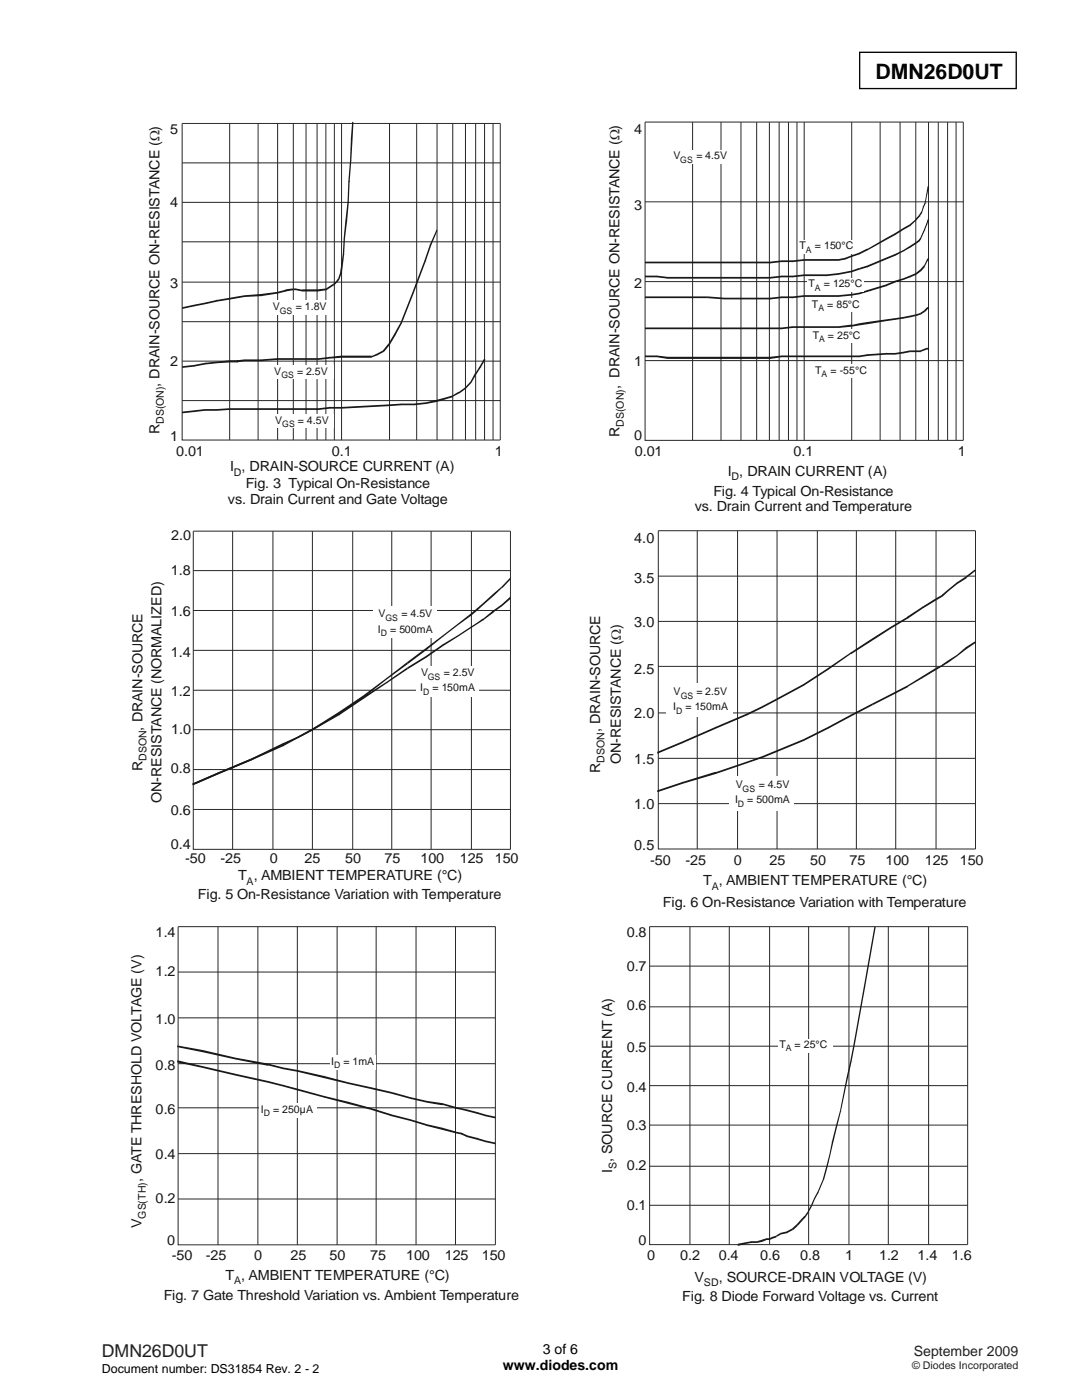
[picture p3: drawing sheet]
<svg xmlns="http://www.w3.org/2000/svg" width="216mm" height="279mm" viewBox="0 0 216 279" stroke-linecap="round" stroke-linejoin="round" font-family="sans-serif">
<path d="M171.5 10.4h31.3v7.3h-31.3z" fill="none" stroke="#000" stroke-width=".26"/>
<g fill="none" stroke="#23282b" stroke-width=".2">
<path d="M36.3 24.6h63.5v63.2h-63.5zM36.3 32.5h63.5M45.8 24.6v63.2M51.5 24.6v63.2M55.4 24.6v63.2M58.5 24.6v63.2M61.1 24.6v63.2M63.3 24.6v63.2M65 24.6v63.2M66.7 24.6v63.2M68.2 24.6v63.2M77.7 24.6v63.2"/>
<path d="M83.1 24.6v63.2M87.2 24.6v63.2M90.3 24.6v63.2M92.9 24.6v63.2M94.9 24.6v63.2M96.7 24.6v63.2M98.4 24.6v63.2M36.3 48.3h63.5M36.3 56.3h63.5M36.3 40.4h63.5M36.3 79.9h63.5M36.3 64.2h63.5"/>
<path d="M36.3 72.1h63.5"/>
</g>
<g fill="#131516">
<path d="M68.2 81.2l9.4-.5 .1 .3-9.5 .6z"/>
<path d="M36.3 73.1l2.4-.3v.4l-2.4 .2zM38.7 73v.2zM38.7 72.8l2.2-.4v.3l-2.2 .5zM40.9 72.4v.2zM40.9 72.4l2.4-.2v.3l-2.4 .2zM43.3 72.2l2.5-.3v.4l-2.5 .2z"/>
<path d="M45.8 71.9h1.5v.4h-1.5zM47.3 72.1v.2zM47.3 71.9l1.5-.2v.4l-1.5 .2zM48.8 71.7v.2zM48.8 71.7h3.3v.4h-3.3zM52.1 71.9v.2zM52.1 71.7l3.3-.2v.3l-3.3 .3zM55.4 71.5v.1zM55.4 71.5h1.6v.3h-1.6zM57 71.5h1.5v.3h-1.5z"/>
<path d="M58.5 71.5h2.6v.3h-2.6zM61.1 71.5h2.5v.3h-2.5zM63.6 71.6v.2zM63.6 71.5l2.2-.3v.4l-2.2 .2zM65.8 71.2v.2zM65.8 71.2l2.4-.2v.4l-2.4 .2z"/>
<path d="M68.2 71h1.2v.4h-1.2zM69.4 71h1.1v.4h-1.1zM70.5 71h2.4v.4h-2.4zM72.9 71h1.3v.4h-1.3zM74.2 71.2v.2zM74.2 71.1l1.1-.6 .1 .4-1.1 .4zM75.3 70.7l.1 .2zM75.3 70.5l1.2-.6 .1 .3-1.2 .7zM76.6 70v.2zM77.6 68.5l.2 .3-1.1 1.3-.2-.2z"/>
<path d="M78.7 66.7l.2 .2-1.1 1.9-.2-.3zM78.8 66.8l.1 .1zM79.9 64.4l.3 .1-1.3 2.4-.2-.2zM80.1 64.5h.1zM81 61.6l.3 .1-1.1 2.8-.3-.1zM82.3 58.3l.2 .2-1.2 3.2-.3-.1zM82.5 58.4v.1zM84.7 52.1l.2 .1-2.4 6.3-.2-.2zM84.8 52.2h.1zM85.8 48.9l.2 .1-1.1 3.2-.2-.1zM85.8 48.9h.1zM87.1 45.8l.2 .2-1.3 3-.2-.1z"/>
<path d="M36.3 82.1l2.4-.2v.3l-2.4 .3zM38.7 82.1v.1zM38.7 81.9l2.2-.3v.4l-2.2 .2zM40.9 81.6v.2zM40.9 81.6h2.4v.4h-2.4zM43.3 81.8v.2zM43.3 81.6l2.5-.1v.3l-2.5 .2z"/>
<path d="M45.8 81.5h1.5v.3h-1.5zM47.3 81.5h1.5v.3h-1.5zM48.8 81.5h3.3v.3h-3.3zM52.1 81.5h3.3v.3h-3.3zM55.4 81.5h1.6v.3h-1.6zM57 81.5h1.5v.3h-1.5z"/>
<path d="M58.5 81.5h2.6v.3h-2.6zM61.1 81.5h2.5v.3h-2.5zM63.6 81.6v.2zM63.6 81.5l2.2-.3v.4l-2.2 .2zM65.8 81.2v.2zM65.8 81.2h2.4v.4h-2.4z"/>
<path d="M77.6 80.7l2.5-.2v.4l-2.4 .1zM80.1 80.5v.2zM80.1 80.5h2.5v.4h-2.5zM82.6 80.7v.2zM82.6 80.5l2.4-.2v.3l-2.4 .3zM85 80.5v.1zM85 80.3l2.2-.5v.4l-2.2 .4z"/>
<path d="M87.2 79.8l1.6-.4 .1 .3-1.7 .5zM88.8 79.5l.1 .2zM88.8 79.4l1.5-.5v.4l-1.4 .4zM90.3 79.1v.2zM90.3 78.9l1.2-.7 .1 .3-1.3 .7zM91.6 78.3l.1 .2zM91.5 78.3l1.3-1 .2 .3-1.3 .9z"/>
<path d="M93.9 76.1l.2 .3-1.1 1.2-.2-.3zM94 76.3l.1 .1zM94.7 74.5l.3 .3-.9 1.6-.2-.3zM94.7 74.5l.2 .2zM95.7 73.2l.2 .1-.9 1.5-.2-.3zM95.8 73.3h.1zM96.6 71.6l.3 .1-1 1.6-.2-.1z"/>
<path d="M36.3 61.3l2.4-.5v.4l-2.4 .5zM38.7 61v.2zM38.7 60.8l2.2-.4v.3l-2.2 .5zM40.9 60.4v.2zM40.9 60.4l2.4-.5v.3l-2.4 .5zM43.3 59.9v.1zM43.3 59.9l2.5-.5 .1 .4-2.6 .4z"/>
<path d="M45.8 59.4l1.5-.2v.3l-1.4 .3zM47.3 59.2l1.5-.3v.4l-1.5 .2zM48.8 58.9v.2zM48.8 58.9l3.3-.2v.4l-3.3 .2zM52.1 58.9v.2zM52.1 58.7l3.3-.4v.3l-3.3 .5zM55.4 58.4v.2zM55.3 58.3l1.7-.5 .1 .4-1.7 .4zM57 57.7v.3zM57 57.7l1.4-.1 .1 .3-1.5 .3z"/>
<path d="M58.5 57.6h.2v.3h-.2zM58.7 57.6h.3v.3h-.3zM59 57.6v.1zM59 57.6l1.3 .2v.4l-1.3-.3zM60.3 58v.2zM60.3 57.7h1.4v.5h-1.4zM61.7 57.7h1.7v.5h-1.7zM63.4 58v.2zM63.4 57.7l1.6-.1 .1 .3-1.7 .3zM65 57.7l.1 .2zM65 57.6l1.5-1 .1 .4-1.5 .9zM66.6 56.8l.1 .2zM66.5 56.6l.5-.4 .1 .3-.4 .5zM67.1 56.3v.2zM67.5 55.5l.2 .3-.6 .7-.1-.3zM67.6 55.6l.1 .2zM67.8 54.6l.3 .2-.4 .9-.2-.2zM68 54.7l.2 .1zM68 53.5l.3 .1-.1 1.2-.4-.1z"/>
<path d="M68.4 50.7l.3 .1-.4 2.8-.3-.1zM68.5 50.8h.2zM68.6 47.5l.2 .1-.1 3.2h-.3zM68.6 47.5h.1zM68.9 44l.4 .1-.5 3.5-.2-.1zM69.1 44l.2 .1zM69.3 40.3l.3 .1-.3 3.7-.4-.1zM69.4 40.4h.2zM69.5 36.2h.3l-.2 4.2h-.3zM69.9 32h.2l-.3 4.2h-.3zM70 27.6h.4l-.3 4.4h-.2zM70 27.6h.2zM70.3 24.3l.2 .1-.1 3.2h-.4z"/>
</g>
<g fill="#fff">
<path d="M54.6 82.7h12.1v2.7h-12.1z"/>
<path d="M54.5 72.8h12v2.8h-12z"/>
<path d="M54.1 59.9h12v2.9h-12z"/>
</g>
<g fill="none" stroke="#23282b" stroke-width=".2">
<path d="M128.7 24.4h63.5v63.5h-63.5zM138.2 24.4v63.5M143.9 24.4v63.5M147.8 24.4v63.5M151 24.4v63.5M153.5 24.4v63.5M155.5 24.4v63.5M157.3 24.4v63.5M159 24.4v63.5M160.5 24.4v63.5M169.9 24.4v63.5M175.6 24.4v63.5"/>
<path d="M179.6 24.4v63.5M182.7 24.4v63.5M185.3 24.4v63.5M187.2 24.4v63.5M189.1 24.4v63.5M190.8 24.4v63.5M128.7 56.2h63.5M128.7 40.3h63.5M128.7 72h63.5"/>
</g>
<g fill="#131516">
<path d="M128.7 71h2.4v.3h-2.4zM131.1 71v.1zM131.1 71l2.1 .2v.4l-2.1-.3zM133.2 71.4v.2zM133.2 71.2h2.4v.4h-2.4zM135.6 71.2h2.6v.4h-2.6z"/>
<path d="M138.2 71.2h1.5v.4h-1.5zM139.7 71.2h1.5v.4h-1.5zM141.2 71.2h3.3v.4h-3.3zM144.5 71.2h3.5v.4h-3.5zM148 71.2h1.5v.4h-1.5zM149.5 71.2h1.5v.4h-1.5z"/>
<path d="M151 71.2h2.7v.4h-2.7zM153.7 71.4v.2zM153.7 71.2l2.3-.2v.3l-2.3 .3zM156 71v.1zM156 71h2.2v.3h-2.2zM158.2 71h2.3v.3h-2.3z"/>
<path d="M160.5 71h2.3v.3h-2.3zM162.8 71h2.2v.3h-2.2zM165 71h2.3v.3h-2.3zM167.3 71h2.6v.3h-2.6z"/>
<path d="M169.9 71h1.6v.3h-1.6zM171.5 71.1v.2zM171.5 71l1.6-.3 .1 .3-1.7 .3zM173.1 70.7v.2zM173.1 70.7l3.7-.3v.4l-3.7 .2zM176.8 70.4v.2zM176.8 70.4h1.8v.4h-1.8zM178.6 70.6v.2zM178.6 70.4l1.7-.2v.3l-1.7 .3zM180.3 70.4v.1zM180.3 70.2l1.2-.3 .1 .4-1.3 .2zM181.5 69.9l.1 .2zM181.6 69.9h1.1v.4h-1.1z"/>
<path d="M182.7 69.9h.9v.4h-.9zM183.6 70.1v.2zM183.6 69.9l.7-.2v.3l-.7 .3zM184.3 69.7l.5-.3 .1 .4-.6 .2zM184.8 69.4l.1 .2zM184.9 69.4h.4v.4h-.4z"/>
<path d="M128.7 65.4h2.4v.3h-2.4zM131.1 65.4h2.1v.3h-2.1zM133.2 65.4h2.4v.3h-2.4zM135.6 65.4h2.6v.3h-2.6z"/>
<path d="M138.2 65.4h1.5v.3h-1.5zM139.7 65.4h1.5v.3h-1.5zM141.2 65.4h3.3v.3h-3.3zM144.5 65.4h3.5v.3h-3.5zM148 65.4h1.5v.3h-1.5zM149.5 65.4h1.5v.3h-1.5z"/>
<path d="M151 65.4h2.7v.3h-2.7zM153.7 65.4h2.3v.3h-2.3zM156 65.5v.2zM156 65.4l2.2-.3v.3l-2.2 .3zM158.2 65.1v.2zM158.2 65.1h2.3v.3h-2.3z"/>
<path d="M160.5 65.1h2.3v.3h-2.3zM162.8 65.1h2.2v.3h-2.2zM165 65.1h2.3v.3h-2.3zM167.3 65.3v.1zM167.3 65.1l2.6-.3v.4l-2.6 .2z"/>
<path d="M169.9 64.9l1.6-.4v.4l-1.6 .3zM171.5 64.5v.3zM171.5 64.5l1.6-.2 .1 .4-1.7 .2zM173.1 64.3v.1zM173.1 64.3l3.6-.5 .1 .3-3.6 .6zM176.7 63.8l1.9-.3v.3l-1.8 .3zM178.6 63.7v.1zM178.6 63.5l1.7-.3v.4l-1.7 .2zM180.3 63.4v.2zM180.3 63.2l1.2-.2 .1 .3-1.3 .3zM181.6 63.2v.1zM181.5 63l1.2-.3v.4l-1.1 .2z"/>
<path d="M182.7 62.7l.9-.2v.3l-.8 .3zM183.6 62.7l.1 .1zM183.6 62.5l.7-.5 .1 .3-.7 .5zM184.4 62.1l.1 .2zM184.3 62l.5-.5 .2 .3-.5 .5zM184.8 61.5l.1 .1zM184.8 61.5l.4-.3 .1 .4-.4 .2z"/>
<path d="M128.7 59.2h2.4v.3h-2.4zM131.1 59.2h2.1v.3h-2.1zM133.2 59.2h2.4v.3h-2.4zM135.6 59.2h2.6v.3h-2.6z"/>
<path d="M138.2 59.2h1.5v.3h-1.5zM139.7 59.2h1.5v.3h-1.5zM141.2 59.2v.1zM141.2 59.2l3.3 .2v.4l-3.3-.3zM144.5 59.6v.2zM144.5 59.4h3.5v.4h-3.5zM148 59.4h1.5v.4h-1.5zM149.5 59.4h1.5v.4h-1.5z"/>
<path d="M151 59.4h2.7v.4h-2.7zM153.7 59.6v.2zM153.7 59.4l2.3-.2v.3l-2.3 .3zM156 59.2v.1zM156 59.2h2.2v.3h-2.2zM158.2 59.3v.2zM158.2 59.2l2.3-.3v.3l-2.3 .3z"/>
<path d="M160.5 58.9h2.3v.3h-2.3zM162.8 58.9h2.2v.3h-2.2zM165 58.9h2.3v.3h-2.3zM167.3 59.1v.1zM167.3 58.9l2.6-.2v.3l-2.6 .2z"/>
<path d="M169.9 58.7l1.6-.3v.3l-1.6 .3zM171.5 58.6v.1zM171.5 58.4l1.6-.5 .1 .3-1.7 .5zM173.1 57.9v.2zM173.1 57.9l3.6-1.1 .1 .3-3.6 1.1zM176.8 57v.1zM176.7 56.8l1.9-.8 .1 .4-1.9 .7zM178.6 56v.2zM178.6 56l1.7-.5v.4l-1.7 .5zM180.3 55.7v.2zM180.3 55.5l1.2-.5 .1 .4-1.3 .5zM181.6 55.2v.2zM181.5 55l1.2-.5 .1 .3-1.2 .6z"/>
<path d="M182.7 54.5l1-.8 .1 .4-1 .7zM183.7 53.9l.1 .2zM184.3 53l.2 .3-.7 .8-.1-.4zM184.4 53.1l.1 .2zM184.8 52l.2 .2-.5 1-.2-.1zM184.8 52l.1 .1zM185.2 51.5l.2 .2-.4 .5-.2-.2z"/>
<path d="M128.7 55h2.4v.4h-2.4zM131.1 55v.2zM131.1 55l2.1 .3v.3l-2.1-.2zM133.2 55.4v.2zM133.2 55.3h2.4v.3h-2.4zM135.6 55.3h2.6v.3h-2.6z"/>
<path d="M138.2 55.3h1.5v.3h-1.5zM139.7 55.3h1.5v.3h-1.5zM141.2 55.3h3.3v.3h-3.3zM144.5 55.3h3.5v.3h-3.5zM148 55.3h1.5v.3h-1.5zM149.5 55.3h1.5v.3h-1.5z"/>
<path d="M151 55.3h2.7v.3h-2.7zM153.7 55.4v.2zM153.7 55.3l2.3-.3v.4l-2.3 .2zM156 55v.2zM156 55h2.2v.4h-2.2zM158.2 55.2v.2zM158.2 55l2.3-.2v.3l-2.3 .3z"/>
<path d="M160.5 54.8h2.3v.3h-2.3zM162.8 54.8h2.2v.3h-2.2zM165 54.9v.2zM165 54.8l2.3-.3v.3l-2.3 .3zM167.3 54.7v.1zM167.3 54.5l2.6-.5v.3l-2.6 .5z"/>
<path d="M169.9 54l1.5-.5 .1 .3-1.6 .5zM171.4 53.5l.1 .2zM171.5 53.5l1.6-.5 .1 .3-1.7 .5zM173.1 53.1l.1 .2zM173.1 53l3.6-1.5 .1 .3-3.6 1.5zM176.7 51.5l1.9-.8 .1 .3-1.9 .8zM178.6 50.9l.1 .1zM178.6 50.7l1.6-.8 .1 .3-1.6 .8zM180.2 49.9l1.3-.8 .1 .3-1.3 .8zM181.6 49.3v.1zM181.5 49.1l1.2-.8 .1 .4-1.2 .7z"/>
<path d="M182.7 48.3l.7-.5 .1 .4-.7 .5zM183.4 48l.1 .2zM183.7 47.4l.1 .2-.3 .6-.2-.3zM183.7 47.5l.1 .1zM184.3 45.9l.2 .1-.7 1.6-.1-.2zM184.4 46h.1zM184.8 44.6l.2 .2-.5 1.2-.2-.1zM184.9 44.7l.1 .1zM185.2 43.6l.2 .2-.4 1-.2-.2z"/>
<path d="M128.7 52.2h2.4v.4h-2.4zM131.1 52.2h2.1v.4h-2.1zM133.2 52.2h2.4v.4h-2.4zM135.6 52.2h2.6v.4h-2.6z"/>
<path d="M138.2 52.2h1.5v.4h-1.5zM139.7 52.2h1.5v.4h-1.5zM141.2 52.2h3.3v.4h-3.3zM144.5 52.2h3.5v.4h-3.5zM148 52.2h1.5v.4h-1.5zM149.5 52.2h1.5v.4h-1.5z"/>
<path d="M151 52.2h2.7v.4h-2.7zM153.7 52.4v.2zM153.7 52.2l2.3-.2v.3l-2.3 .3zM156 52v.1zM156 52h2.2v.3h-2.2zM158.2 52.1v.2zM158.2 52l2.3-.3v.3l-2.3 .3z"/>
<path d="M160.5 51.7h2.3v.3h-2.3zM162.8 51.7h2.2v.3h-2.2zM165 51.7h2.3v.3h-2.3zM167.3 51.9v.1zM167.3 51.7l1.3-.2 .1 .3-1.4 .2zM168.6 51.6l.1 .2zM168.6 51.5l1.3-.6v.4l-1.2 .5z"/>
<path d="M169.9 50.9l1.5-.5 .1 .4-1.6 .5zM171.5 50.6v.2zM171.4 50.4l1.7-.8 .1 .3-1.7 .9zM173.1 49.8l.1 .1zM173.1 49.7l3.6-2.1 .1 .3-3.6 2zM176.7 47.6l1.9-1.1 .1 .4-1.9 1zM178.6 46.7l.1 .2zM178.6 46.5l1.6-1 .1 .4-1.6 1zM180.2 45.5l.1 .2zM180.2 45.5l1.3-.7 .1 .3-1.3 .8zM181.6 44.9v.2zM181.5 44.8l1.2-1 .1 .2-1.2 1.1z"/>
<path d="M183.3 43l.2 .2-.7 .8-.2-.2zM183.4 43.2h.1zM183.8 42.2l.2 .3-.5 .7-.2-.2zM183.9 42.3l.1 .2zM184.2 41.2l.1 .2-.3 1-.2-.1zM184.2 41.2l.1 .1zM184.5 40.4l.2 .2-.4 .8-.1-.2zM184.6 40.5l.1 .1zM184.8 38.7l.2 .1-.3 1.8-.2-.1zM184.8 38.7l.1 .1zM185.1 37.1l.3 .1-.4 1.6-.2-.1z"/>
</g>
<g fill="#fff">
<path d="M162.4 72.8h10.8v2.6h-10.8z"/>
<path d="M162.2 65.8h10.8v2.6h-10.8z"/>
<path d="M161.8 59.6h10.8v2.7h-10.8z"/>
<path d="M161.1 55.4h11.1v2.7h-11.1z"/>
<path d="M159.3 47.9h11v2.7h-11z"/>
<path d="M134.1 30h11v2.7h-11z"/>
</g>
<g fill="none" stroke="#23282b" stroke-width=".2">
<path d="M38.6 106h63.3v63.5h-63.3zM38.6 113.9h63.3M46.4 106v63.5M54.5 106v63.5M62.3 106v63.5M70.4 106v63.5M78.2 106v63.5M86 106v63.5M94.1 106v63.5M38.6 137.8h63.3M38.6 129.8h63.3M38.6 121.8h63.3"/>
<path d="M38.6 153.6h63.3M38.6 145.6h63.3M38.6 161.5h63.3"/>
</g>
<g fill="#131516">
<path d="M38.4 156.4l5.1-2.2 .1 .3-5.1 2.2zM43.5 154.2v.1zM43.5 154.2l6.6-2.8 .1 .3-6.6 2.8zM50.1 151.6l.1 .1zM50.1 151.4l6.3-3.1 .1 .4-6.3 3zM56.4 148.3v.2zM56.4 148.3l2.9-1.2 .1 .2-2.9 1.4zM59.4 147.2l.1 .1zM59.3 147.1l3-1.6v.3l-2.8 1.5z"/>
<path d="M62.3 145.5l5.3-3.1 .1 .3-5.4 3.1zM67.6 142.6l.1 .1zM67.5 142.4l4.9-3.3 .2 .3-4.9 3.3zM72.4 139.1l.1 .2zM72.4 139.1l4.8-3v.2l-4.6 3.1zM77.2 136.1v.2zM77.2 136.1l4.1-2.9 .1 .3-4.2 2.8z"/>
<path d="M81.3 133.2l3.7-2.3 .1 .3-3.7 2.3zM85 131.1l.1 .1zM85 130.9l3.3-2.3 .1 .3-3.3 2.3zM88.3 128.6l.1 .2zM88.3 128.6l3-1.8 .1 .3-3 1.8zM91.3 127l.1 .1zM91.3 126.8l2.7-1.7 .1 .2-2.7 1.8z"/>
<path d="M94 125.1l1.2-.8v.2l-1.1 .8zM95.2 124.3l1.2-.9v.4l-1.2 .7zM96.4 123.6v.2zM96.4 123.5l1.9-1.6 .2 .4-2.1 1.5zM98.3 121.9l.1 .2zM98.3 121.9l1.8-1.3 .1 .4-1.8 1.3zM100.2 120.8v.2zM100.1 120.6l1.7-1.5 .1 .4-1.7 1.5z"/>
<path d="M38.4 156.4l5.1-2.2 .1 .3-5.1 2.2zM43.5 154.2v.1zM43.5 154.2l6.6-2.8 .1 .3-6.6 2.8zM50.1 151.6l.1 .1zM50.1 151.4l6.3-2.8 .1 .3-6.3 2.8zM56.4 148.8l.1 .1zM56.4 148.6l2.9-1.5 .2 .2-3 1.6zM59.3 147.1l3-1.6v.3l-2.8 1.5z"/>
<path d="M62.3 145.5l5.2-3.3 .2 .3-5.4 3.3zM67.6 142.3l.1 .2zM67.5 142.2l4.9-3.3 .2 .3-4.9 3.3zM72.5 139l.1 .2zM72.4 138.9l4.8-3.6v.3l-4.6 3.6zM77.2 135.3v.1zM77.2 135.3l4-3.1 .2 .3-4.2 3.1z"/>
<path d="M81.2 132.2l3.7-2.8 .2 .3-3.7 2.8zM85 129.5l.1 .2zM84.9 129.4l3.4-2.6 .1 .3-3.3 2.6zM88.3 126.8l3-2.3 .1 .3-3 2.3zM91.3 124.5l2.7-2.1 .1 .4-2.7 2z"/>
<path d="M94 122.4l1.2-1 .1 .4-1.2 1zM95.2 121.4l1.2-1v.3l-1.1 1.1zM96.4 120.6v.1zM96.4 120.4l1.9-1.8 .2 .4-2.1 1.7zM98.3 118.6l.1 .2zM98.3 118.6l1.8-1.5 .1 .2-1.7 1.7zM101.8 115.3l.1 .3-1.7 1.7-.1-.2z"/>
</g>
<g fill="#fff">
<path d="M83 132.8h12.4v6.2h-12.4z"/>
<path d="M74.4 121.1h12.6v6.2h-12.6z"/>
</g>
<g fill="none" stroke="#23282b" stroke-width=".2">
<path d="M131.4 105.9h63.2v63.5h-63.2zM131.4 115h63.2M139.1 105.9v63.5M147.2 105.9v63.5M155 105.9v63.5M163.1 105.9v63.5M170.9 105.9v63.5M178.7 105.9v63.5M186.8 105.9v63.5M131.4 133h63.2M131.4 124h63.2M131.4 151.3h63.2"/>
<path d="M131.4 142.3h63.2M131.4 160.4h63.2"/>
</g>
<g fill="#131516">
<path d="M131.1 150.1l5.1-2.1 .1 .3-5.1 2.1zM136.3 148.1v.2zM136.2 148l6.6-2.9 .1 .3-6.6 2.9zM142.8 145.1v.1zM142.8 145.1l6.3-2.7 .1 .3-6.3 2.7zM149.2 142.5v.2zM149.1 142.4l3-1.5 .1 .4-3 1.4zM152.1 140.9l2.9-1.5v.3l-2.8 1.6z"/>
<path d="M155 139.4l5.3-2.9 .1 .4-5.4 2.8zM160.3 136.7l.1 .2zM160.3 136.5l4.9-3.2 .1 .4-4.9 3.2zM165.3 133.5v.2zM165.2 133.3l4.6-3.1 .1 .3-4.6 3.2zM169.8 130.2l.1 .2zM169.8 130.2l4.1-2.7 .2 .3-4.2 2.7z"/>
<path d="M173.9 127.5l3.9-2.5 .1 .4-3.8 2.4zM177.8 125v.2zM177.8 125l3.3-1.9 .1 .3-3.3 2zM181.1 123.3l.1 .1zM181 123.1l3-2 .1 .4-2.9 1.9zM184 121.1l.1 .2zM184 121.1l2.7-1.7 .2 .4-2.8 1.7z"/>
<path d="M186.7 119.4l1.3-.7 .1 .3-1.2 .8zM188 118.9l.1 .1zM188 118.7l1.1-.9 .1 .2-1.1 1zM189.1 117.8l1.8-1.6 .1 .4-1.8 1.4zM190.9 116.2l.1 .2zM190.9 116.2l1.8-1.1 .2 .3-1.9 1.2zM192.8 115.2l.1 .2zM192.7 115.1l1.9-1.5 .1 .3-1.8 1.4z"/>
<path d="M131.1 157.8l5.1-1.7 .1 .3-5.1 1.7zM136.2 156.1l.1 .1zM136.2 156.1l6.6-2.1 .1 .5-6.6 1.9zM142.8 154.3l.1 .2zM142.8 154.1l6.4-2.2v.4l-6.3 2.2zM149.2 151.9v.2zM149.2 151.9l2.9-1 .1 .4-3 1zM152.1 151.1l.1 .2zM152.1 150.9l2.9-1.2v.4l-2.8 1.2z"/>
<path d="M155 149.7l5.3-2.2 .1 .4-5.4 2.2zM160.3 147.7l.1 .2zM160.3 147.5l4.9-2.4 .1 .3-4.9 2.5zM165.3 145.2v.2zM165.2 145.1l4.6-2.5 .1 .4-4.6 2.4zM169.8 142.6l.1 .2zM169.8 142.6l4.2-2.2 .1 .4-4.2 2.2z"/>
<path d="M174 140.4l3.8-1.9 .1 .3-3.8 2zM177.8 138.6l.1 .2zM177.8 138.5l3.3-1.7 .1 .3-3.3 1.7zM181.1 136.9l.1 .2zM181.1 136.8l2.9-1.8 .1 .3-2.9 1.7zM184.1 135.2v.1zM184 135l2.7-1.7 .2 .4-2.8 1.6z"/>
<path d="M186.7 133.3l1.3-.6 .1 .2-1.2 .8zM188 132.7l.1 .2zM188 132.7l1.1-.8 .1 .3-1.1 .7zM189.1 131.9l1.8-1.2 .1 .3-1.8 1.2zM191 130.8v.2zM190.9 130.7l1.8-1.5 .2 .3-1.9 1.5zM192.7 129.2l.1 .1zM192.7 129.2l1.9-1.2v.3l-1.7 1.2z"/>
</g>
<g fill="#fff">
<path d="M145.6 154.9h12.9v6.8h-12.9z"/>
<path d="M133.1 136.4h13.1v6.6h-13.1z"/>
</g>
<g fill="none" stroke="#23282b" stroke-width=".2">
<path d="M35.5 184.9h63.3v63.5h-63.3zM35.5 194h63.3M43.5 184.9v63.5M51.5 184.9v63.5M59.3 184.9v63.5M67.3 184.9v63.5M75.1 184.9v63.5M83 184.9v63.5M90.9 184.9v63.5M35.5 212.3h63.3M35.5 203.1h63.3M35.5 239.3h63.3"/>
<path d="M35.5 230.2h63.3M35.5 221.1h63.3"/>
</g>
<g fill="#131516">
<path d="M35.4 211.6l5.1 1.2-.1 .3-5-1.1zM40.5 212.8l6.6 1.5-.1 .4-6.6-1.6zM47.1 214.3l6.5 1.5-.1 .3-6.5-1.4zM53.6 215.8v.1zM53.6 215.8l2.9 .7v.4l-3-.8zM56.5 216.5v.2zM56.5 216.5l2.9 .8-.1 .3-2.8-.7z"/>
<path d="M59.4 217.3l5.3 1.4v.4l-5.4-1.5zM64.7 218.9v.2zM64.7 218.7l4.9 1.2v.4l-4.9-1.2zM69.6 219.9v.3zM69.6 219.9l4.6 1.3-.1 .3-4.5-1.2zM74.2 221.2l-.1 .1zM74.2 221.2l4.1 1.2-.1 .4-4.1-1.3z"/>
<path d="M78.3 222.4l3.6 1v.3l-3.7-.9zM81.9 223.4v.1zM81.9 223.4l3.4 1-.1 .3-3.3-1zM85.3 224.6l-.1 .1zM85.3 224.4l3 .7v.4l-3.1-.8zM88.3 225.1v.2zM88.3 225.1l2.7 .7-.1 .4-2.6-.7z"/>
<path d="M90.9 225.8l1.3 .3v.3l-1.3-.2zM92.2 226.1v.2zM92.2 226.1l1.1 .5-.1 .3-1.1-.5zM93.2 226.8v.1zM93.3 226.6l1.9 .5-.1 .3-1.9-.5zM95.2 227.1l-.1 .2zM95.2 227.1l1.7 .5v.3l-1.8-.5zM96.9 227.8v.1zM96.9 227.6l1.9 .4v.4l-1.9-.5z"/>
<path d="M35.4 208.6l5.1 1-.1 .4-5-1zM40.5 209.6l-.1 .1zM40.5 209.6l6.6 1.5-.1 .3-6.6-1.4zM47 211.3v.1zM47.1 211.1l6.5 1.2-.1 .4-6.5-1.3zM53.6 212.3v.1zM53.6 212.3l2.9 .7v.4l-3-.8zM56.5 213.2v.2zM56.5 213l2.9 .6-.1 .3-2.8-.5z"/>
<path d="M59.4 213.6l5.3 1.1v.5l-5.4-1.3zM64.7 214.7v.2zM64.7 214.7l4.9 1.3v.3l-4.9-1.1zM69.6 216.2v.1zM69.6 216l4.6 1-.1 .4-4.5-1.1zM74.2 217l-.1 .2zM74.2 217l4.1 1-.1 .3-4.1-.9z"/>
<path d="M78.3 218l3.6 1v.3l-3.7-1zM81.9 219.1v.2zM81.9 219l3.4 .7-.1 .4-3.3-.8zM85.3 219.9l-.1 .2zM85.3 219.7l3 .5v.4l-3.1-.5zM88.3 220.2v.1zM88.3 220.2l2.7 .7-.1 .4-2.6-.8z"/>
<path d="M90.9 220.9l1.3 .3v.3l-1.3-.2zM92.2 221.2v.1zM92.2 221.2l1.1 .2-.1 .4-1-.3zM93.3 221.4l-.1 .2zM93.3 221.4l1.9 .5-.1 .4-1.9-.5zM95.2 221.9l-.1 .2zM95.2 221.9l1.7 .5v.4l-1.8-.5zM96.9 222.6v.2zM96.9 222.4l1.9 .5v.3l-1.9-.4z"/>
</g>
<g fill="#fff">
<path d="M65.8 210.6h9.2v3h-9.2z"/>
<path d="M51.8 220.2h11.5v2.9h-11.5z"/>
</g>
<g fill="none" stroke="#23282b" stroke-width=".2">
<path d="M129.6 184.9h63.5v63.5h-63.5zM129.6 192.8h63.5M137.7 184.9v63.5M145.5 184.9v63.5M153.6 184.9v63.5M161.4 184.9v63.5M169.4 184.9v63.5M177.2 184.9v63.5M185.3 184.9v63.5M129.6 216.7h63.5M129.6 208.8h63.5M129.6 200.9h63.5"/>
<path d="M129.6 232.7h63.5M129.6 224.5h63.5M129.6 240.5h63.5"/>
</g>
<g fill="#131516">
<path d="M147.2 248.2l1.4-.2v.3l-1.4 .3zM148.6 248l1.3-.3v.4l-1.3 .2zM149.9 247.7v.2zM149.9 247.7h1.1v.4h-1.1zM151 247.9l.1 .2zM151 247.7l1.2-.3v.4l-1.1 .3z"/>
<path d="M152.1 247.4l.9-.3v.4l-.8 .3zM153 247.1v.2zM153 247.1h.6v.4h-.6zM153.6 247.3v.2zM153.5 247.1l.6-.2 .1 .3-.6 .3zM154.1 246.9v.1zM154.1 246.9l.7-.3 .1 .4-.7 .2z"/>
<path d="M154.8 246.6l1-.6 .1 .4-1 .5zM155.8 246l.1 .2zM155.9 246l1.1-.2v.3l-1.1 .3zM157 245.9v.2zM157 245.8l1.1-.6v.3l-1.1 .6zM158.1 245.3l.1 .2zM158.1 245.2l.9-.9 .2 .4-1 .8z"/>
<path d="M159.7 243.5l.2 .3-.7 .9-.2-.4zM160.5 242.7l.2 .3-.8 .8-.2-.3zM160.6 242.8l.1 .2zM161.1 241.9l.2 .2-.6 .9-.2-.3zM161.2 242l.1 .1zM161.9 240.5l.1 .2-.7 1.4-.2-.2z"/>
<path d="M162.5 239.1l.1 .2-.6 1.4-.1-.2zM162.5 239.1v.1zM163.2 237.7l.2 .2-.8 1.4-.1-.2zM163.3 237.7l.1 .2zM164.1 235.5l.2 .1-.9 2.2-.2-.1zM164.2 235.5h.2zM164.9 232.7h.3l-.8 2.8h-.3z"/>
<path d="M165.5 230.4l.2 .1-.5 2.2h-.3zM165.6 230.5h.1zM166 227.8l.3 .2-.6 2.5-.2-.1zM166 227.8l.2 .1zM166.8 224.8l.2 .1-.7 3.1-.3-.2zM167.6 221.7l.2 .1-.8 3.1-.2-.1zM167.7 221.7l.1 .1zM168.9 215.2l.2 .1-1.3 6.5-.2-.1zM168.9 215.2l.2 .1zM169.7 211.8l.2 .1-.8 3.4-.2-.1zM170.2 208.8l.3 .1-.6 3-.2-.1z"/>
<path d="M172.4 197h.2l-2.1 11.9-.3-.1zM172.4 197h.2zM174.5 184.9l.2 .1-2.1 12h-.2z"/>
</g>
<path d="M155.3 207.3h10.8v2.7h-10.8z" fill="#fff"/>
<text font-size="4.2" x="174.7" y="15.8">DMN26D0UT</text>
<text font-size="3.5" fill="#231f20" x="20.3" y="270.9">DMN26D0UT</text>
<g font-size="2.9" fill="#131516">
<text x="126.5" y="108.3">4.0</text>
<text x="126.5" y="116.3">3.5</text>
<text x="126.5" y="125.2">3.0</text>
<text x="126.5" y="134.5">2.5</text>
<text x="126.5" y="143.3">2.0</text>
<text x="126.5" y="152.5">1.5</text>
<text x="126.5" y="161.4">1.0</text>
<text x="126.5" y="169.6">0.5</text>
</g>
<g font-size="2.8" fill="#131516">
<text x="34" y="26.7">5</text>
<text x="126.5" y="26.7">4</text>
<text x="34" y="41.2">4</text>
<text x="126.5" y="42">3</text>
<text x="34" y="57.6">3</text>
<text x="126.5" y="57.6">2</text>
<text x="31.9" y="77.2" transform="rotate(-90 31.9 77.2)">, DRAIN-SOURCE ON-RESISTANCE (Ω)</text>
<text x="34" y="73">2</text>
<text x="123.6" y="77.7" transform="rotate(-90 123.6 77.7)">, DRAIN-SOURCE ON-RESISTANCE (Ω)</text>
<text x="126.5" y="73">1</text>
<text x="31.9" y="86.6" transform="rotate(-90 31.9 86.6)">R</text>
<text x="34" y="88">1</text>
<text x="123.6" y="87.3" transform="rotate(-90 123.6 87.3)">R</text>
<text x="126.5" y="87.7">0</text>
<text x="35.2" y="91">0.01</text>
<text x="45.9" y="94.1">I , DRAIN-SOURCE CURRENT (A)</text>
<text x="66.2" y="91">0.1</text>
<text x="98.7" y="91">1</text>
<text x="126.7" y="91.1">0.01</text>
<text x="145.2" y="94.9">I , DRAIN CURRENT (A)</text>
<text x="158.3" y="91.1">0.1</text>
<text x="191.1" y="91.1">1</text>
<text x="45.5" y="100.6">vs. Drain Current and Gate Voltage</text>
<text x="49" y="97.5">Fig. 3 Typical On-Resistance</text>
<text x="142.3" y="98.9">Fig. 4 Typical On-Resistance</text>
<text x="34.2" y="107.9">2.0</text>
<text x="138.6" y="102">vs. Drain Current and Temperature</text>
<text x="34.1" y="114.8">1.8</text>
<text x="34.1" y="122.9">1.6</text>
<text x="34.1" y="131.1">1.4</text>
<text x="34.1" y="138.9">1.2</text>
<text x="28.4" y="145.8" transform="rotate(-90 28.4 145.8)">, DRAIN-SOURCE</text>
<text x="34.2" y="146.4">1.0</text>
<text x="119.8" y="146.1" transform="rotate(-90 119.8 146.1)">, DRAIN-SOURCE</text>
<text x="28.4" y="153.9" transform="rotate(-90 28.4 153.9)">R</text>
<text x="34.1" y="154.3">0.8</text>
<text x="119.8" y="154.3" transform="rotate(-90 119.8 154.3)">R</text>
<text x="123.9" y="152.4" transform="rotate(-90 123.9 152.4)">ON-RESISTANCE (Ω)</text>
<text x="32.2" y="160.3" transform="rotate(-90 32.2 160.3)">ON-RESISTANCE (NORMALIZED)</text>
<text x="34.1" y="162.6">0.6</text>
<text x="34.1" y="169.4">0.4</text>
<text x="37" y="172.2">-50</text>
<text x="44" y="172.2">-25</text>
<text x="53.9" y="172.2">0</text>
<text x="60.7" y="172.2">25</text>
<text x="68.9" y="172.2">50</text>
<text x="76.7" y="172.2">75</text>
<text x="83.9" y="172.2">100</text>
<text x="91.8" y="172.2">125</text>
<text x="98.7" y="172.2">150</text>
<text x="129.8" y="172.6">-50</text>
<text x="136.8" y="172.6">-25</text>
<text x="146.4" y="172.6">0</text>
<text x="153.5" y="172.6">25</text>
<text x="161.6" y="172.6">50</text>
<text x="169.5" y="172.6">75</text>
<text x="176.7" y="172.6">100</text>
<text x="184.6" y="172.6">125</text>
<text x="191.5" y="172.6">150</text>
<text x="39.5" y="179.5">Fig. 5 On-Resistance Variation with Temperature</text>
<text x="47.5" y="175.7">T , AMBIENT TEMPERATURE (°C)</text>
<text x="140.3" y="176.7">T , AMBIENT TEMPERATURE (°C)</text>
<text x="132.3" y="180.9">Fig. 6 On-Resistance Variation with Temperature</text>
<text x="31.1" y="187">1.4</text>
<text x="125.1" y="187">0.8</text>
<text x="31.1" y="194.8">1.2</text>
<text x="125.1" y="193.8">0.7</text>
<text x="125.1" y="201.6">0.6</text>
<text x="31.1" y="204.4">1.0</text>
<text x="125.1" y="210">0.5</text>
<text x="31.1" y="213.5">0.8</text>
<text x="125.1" y="218">0.4</text>
<text x="31.1" y="222.3">0.6</text>
<text x="125.1" y="225.5">0.3</text>
<text x="31.1" y="231.3">0.4</text>
<text x="125.1" y="233.6">0.2</text>
<text x="28.3" y="236" transform="rotate(-90 28.3 236)">, GATE THRESHOLD VOLTAGE (V)</text>
<text x="122.2" y="234.1" transform="rotate(-90 122.2 234.1)">I , SOURCE CURRENT (A)</text>
<text x="28.3" y="245.1" transform="rotate(-90 28.3 245.1)">V</text>
<text x="31.1" y="240.1">0.2</text>
<text x="125.1" y="241.6">0.1</text>
<text x="33.3" y="248.5">0</text>
<text x="34.3" y="251.5">-50</text>
<text x="41" y="251.5">-25</text>
<text x="50.7" y="251.5">0</text>
<text x="58" y="251.5">25</text>
<text x="65.8" y="251.5">50</text>
<text x="73.9" y="251.5">75</text>
<text x="81.1" y="251.5">100</text>
<text x="88.8" y="251.5">125</text>
<text x="96.1" y="251.5">150</text>
<text x="127.4" y="248.5">0</text>
<text x="129.1" y="251.5">0</text>
<text x="135.7" y="251.5">0.2</text>
<text x="143.4" y="251.5">0.4</text>
<text x="151.7" y="251.5">0.6</text>
<text x="159.7" y="251.5">0.8</text>
<text x="168.6" y="251.5">1</text>
<text x="175.4" y="251.5">1.2</text>
<text x="183.1" y="251.5">1.4</text>
<text x="189.9" y="251.5">1.6</text>
<text x="45" y="255.4">T , AMBIENT TEMPERATURE (°C)</text>
<text x="138.6" y="255.8">V</text>
<text x="143.4" y="255.8">, SOURCE-DRAIN VOLTAGE (V)</text>
<text x="32.7" y="259.4">Fig. 7 Gate Threshold Variation vs. Ambient Temperature</text>
<text x="136.1" y="259.7">Fig. 8 Diode Forward Voltage vs. Current</text>
</g>
<g font-size="2.8">
<text x="100.3" y="273.5">www.diodes.com</text>
<text x="108.3" y="270.2">3 of 6</text>
</g>
<text font-size="2.8" fill="#231f20" x="182.3" y="270.6">September 2009</text>
<text font-size="2.5" x="20.3" y="274">Document number: DS31854 Rev. 2 - 2</text>
<g font-size="2.1" fill="#131516">
<text x="134.4" y="31.8">V</text>
<text x="139" y="31.8">= 4.5V</text>
<text x="159.5" y="49.8">T</text>
<text x="162.6" y="49.8">= 150°C</text>
<text x="161.3" y="57.3">T</text>
<text x="164.4" y="57.3">= 125°C</text>
<text x="54.5" y="61.8">V</text>
<text x="59" y="61.8">= 1.8V</text>
<text x="162" y="61.5">T</text>
<text x="165" y="61.5">= 85°C</text>
<text x="162.2" y="67.6">T</text>
<text x="165.2" y="67.6">= 25°C</text>
<text x="54.7" y="74.8">V</text>
<text x="59.3" y="74.8">= 2.5V</text>
<text x="162.7" y="74.6">T</text>
<text x="165.7" y="74.6">= -55°C</text>
<text x="32.7" y="84.6" transform="rotate(-90 32.7 84.6)">DS(ON)</text>
<text x="54.9" y="84.6">V</text>
<text x="59.5" y="84.6">= 4.5V</text>
<text x="124.5" y="85.3" transform="rotate(-90 124.5 85.3)">DS(ON)</text>
<text x="46.7" y="94.9">D</text>
<text x="146" y="95.8">D</text>
<text x="75.5" y="123.2">V</text>
<text x="80.1" y="123.2">= 4.5V</text>
<text x="75.4" y="126.2">I</text>
<text x="77.8" y="126.2">= 500mA</text>
<text x="83.8" y="137.9">I</text>
<text x="84" y="135">V</text>
<text x="86.3" y="137.9">= 150mA</text>
<text x="88.6" y="135">= 2.5V</text>
<text x="134.3" y="141.8">I</text>
<text x="134.4" y="138.7">V</text>
<text x="136.8" y="141.8">= 150mA</text>
<text x="139" y="138.7">= 2.5V</text>
<text x="29.3" y="151.9" transform="rotate(-90 29.3 151.9)">DSON</text>
<text x="120.6" y="152.3" transform="rotate(-90 120.6 152.3)">DSON</text>
<text x="146.7" y="160.3">I</text>
<text x="146.8" y="157.3">V</text>
<text x="149.1" y="160.3">= 500mA</text>
<text x="151.4" y="157.3">= 4.5V</text>
<text x="49.2" y="176.5">A</text>
<text x="142" y="177.5">A</text>
<text x="155.5" y="209.1">T</text>
<text x="158.6" y="209.1">= 25°C</text>
<text x="66.1" y="212.5">I</text>
<text x="68.5" y="212.5">= 1mA</text>
<text x="52" y="222.1">I</text>
<text x="54.5" y="222.1">= 250µA</text>
<text x="123" y="233.3" transform="rotate(-90 123 233.3)">S</text>
<text x="29.1" y="243.3" transform="rotate(-90 29.1 243.3)">GS(TH)</text>
<text x="46.7" y="256.2">A</text>
<text x="140.4" y="256.6">SD</text>
</g>
<text font-size="2.1" fill="#231f20" x="182" y="273.2">© Diodes Incorporated</text>
<g font-size="1.8" fill="#131516">
<text x="135.7" y="32.5">GS</text>
<text x="160.8" y="50.4">A</text>
<text x="162.6" y="58">A</text>
<text x="55.8" y="62.6">GS</text>
<text x="163.3" y="62.1">A</text>
<text x="163.4" y="68.2">A</text>
<text x="56.2" y="75.5">GS</text>
<text x="163.9" y="75.3">A</text>
<text x="56.3" y="85.3">GS</text>
<text x="76.9" y="124">GS</text>
<text x="76" y="126.9">D</text>
<text x="85.4" y="135.6">GS</text>
<text x="84.4" y="138.7">D</text>
<text x="134.9" y="142.5">D</text>
<text x="135.8" y="139.4">GS</text>
<text x="147.3" y="161.1">D</text>
<text x="148.2" y="158">GS</text>
<text x="156.8" y="209.8">A</text>
<text x="66.7" y="213.2">D</text>
<text x="52.6" y="222.8">D</text>
</g>
</svg>
